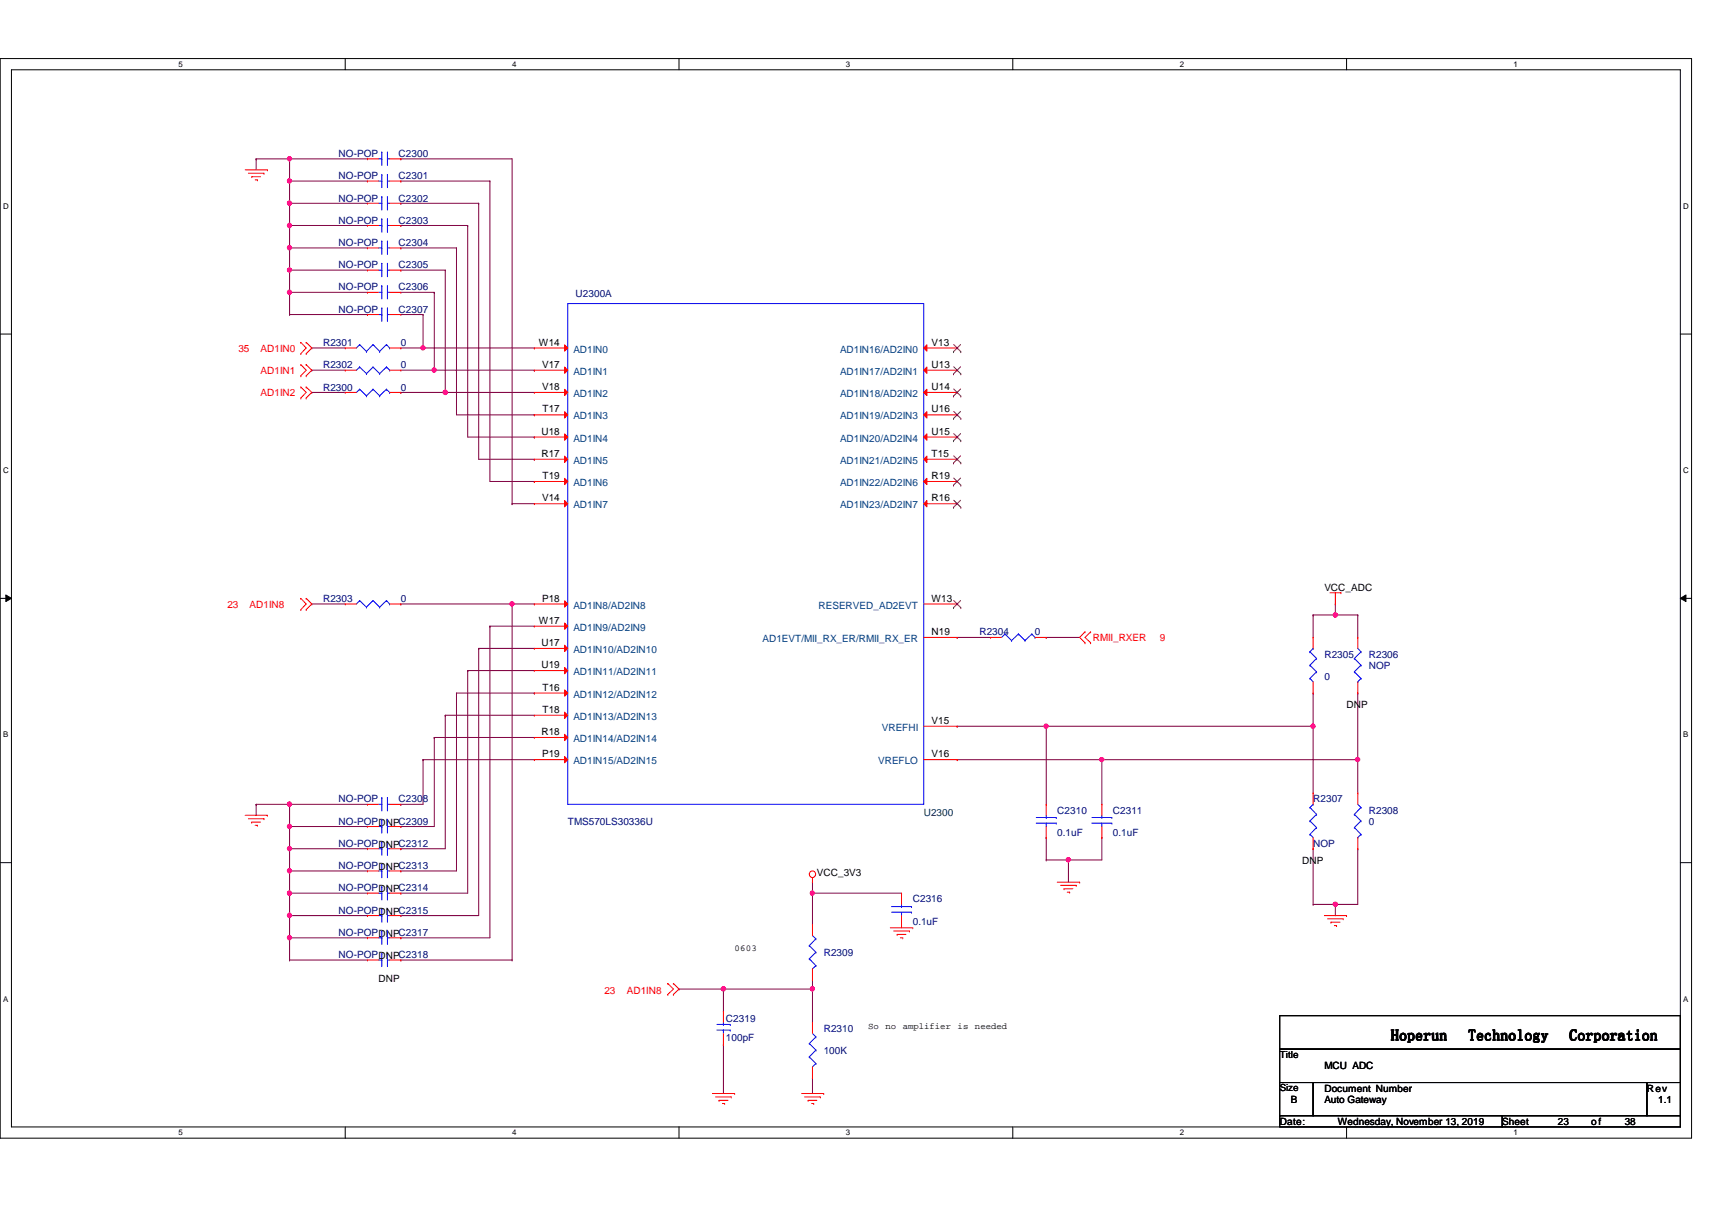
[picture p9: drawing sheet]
<svg xmlns="http://www.w3.org/2000/svg" width="297mm" height="210mm" viewBox="0 0 297 210" stroke-linecap="round" stroke-linejoin="round" font-family="sans-serif">
<path d="M0 10.2h293.5v187.2h-293.5zM2 12.1h289.5v183.4h-289.5z" fill="none" stroke="#000" stroke-width=".17"/>
<g fill="#fff">
<path d="M30.9 10.4h.8v1.5h-.8z"/>
<path d="M30.9 195.7h.8v1.5h-.8z"/>
</g>
<path d="M59.9 10.2v1.9M59.9 195.5v1.9" fill="none" stroke="#000" stroke-width=".17"/>
<g fill="#fff">
<path d="M88.9 10.4h.7v1.5h-.7z"/>
<path d="M88.9 195.7h.7v1.5h-.7z"/>
</g>
<path d="M117.8 10.2v1.9M117.8 195.5v1.9" fill="none" stroke="#000" stroke-width=".17"/>
<g fill="#fff">
<path d="M146.8 10.4h.7v1.5h-.7z"/>
<path d="M146.8 195.7h.7v1.5h-.7z"/>
</g>
<path d="M175.7 10.2v1.9M175.7 195.5v1.9" fill="none" stroke="#000" stroke-width=".17"/>
<g fill="#fff">
<path d="M204.7 10.4h.7v1.5h-.7z"/>
<path d="M204.7 195.7h.7v1.5h-.7z"/>
</g>
<path d="M233.6 10.2v1.9M233.6 195.5v1.9" fill="none" stroke="#000" stroke-width=".17"/>
<g fill="#fff">
<path d="M262.6 10.4h.8v1.5h-.8z"/>
<path d="M262.6 195.7h.8v1.5h-.8z"/>
<path d="M.5 35h1v1.5h-1z"/>
<path d="M292.1 35h.9v1.5h-.9z"/>
<path d="M.5 80.9h1v1.5h-1z"/>
<path d="M292.1 80.9h.9v1.5h-.9z"/>
</g>
<path d="M0 58h2M291.5 58h2" fill="none" stroke="#000" stroke-width=".17"/>
<g fill="#fff">
<path d="M.5 126.7h.9v1.5h-.9z"/>
<path d="M292.1 126.7h.8v1.5h-.8z"/>
</g>
<path d="M0 103.8h2M1 103.2l1 .6-1 .6zM291.5 103.8l1-.6v1.2zM291.5 103.8h2" fill="none" stroke="#000" stroke-width=".17"/>
<path d="M1 103.2l1 .6-1 .6zM291.5 103.8l1-.6v1.2z" fill="#000"/>
<g fill="#fff">
<path d="M.5 172.6h.9v1.5h-.9z"/>
<path d="M292.1 172.6h.8v1.5h-.8z"/>
</g>
<path d="M0 149.6h2M291.5 149.6h2" fill="none" stroke="#000" stroke-width=".17"/>
<path d="M231.7 104.8h.1M231.7 104.8v1.9" fill="none" stroke="#800040" stroke-width=".17"/>
<circle cx="231.7" cy="106.7" r=".38" fill="#f0f"/>
<circle cx="231.7" cy="106.7" r=".38" fill="none" stroke="#f0f" stroke-width=".17"/>
<path d="M227.8 106.7h.1M227.8 106.7v3.9M231.7 106.7h.1M231.7 106.7h3.9M235.6 106.7h.1M235.6 106.7v3.9M181.5 126h.1M227.8 120.2h.1M227.8 120.2v5.8h-46.3" fill="none" stroke="#800040" stroke-width=".17"/>
<circle cx="227.8" cy="126" r=".38" fill="#f0f"/>
<circle cx="227.8" cy="126" r=".38" fill="none" stroke="#f0f" stroke-width=".17"/>
<circle cx="181.5" cy="126" r=".38" fill="#f0f"/>
<circle cx="181.5" cy="126" r=".38" fill="none" stroke="#f0f" stroke-width=".17"/>
<path d="M191.2 131.8h.1M191.2 131.8h44.4" fill="none" stroke="#800040" stroke-width=".17"/>
<circle cx="235.5" cy="131.8" r=".37" fill="#f0f"/>
<circle cx="235.5" cy="131.8" r=".37" fill="none" stroke="#f0f" stroke-width=".17"/>
<circle cx="191.1" cy="131.8" r=".37" fill="#f0f"/>
<circle cx="191.1" cy="131.8" r=".37" fill="none" stroke="#f0f" stroke-width=".17"/>
<path d="M227.8 126h.1M227.8 126v11.6M235.6 120.2h.1M235.6 131.8h.1M235.6 120.2v17.4M227.8 147.2h.1M227.8 147.2v9.7M231.7 156.9h.1M231.7 156.9v1.9" fill="none" stroke="#800040" stroke-width=".17"/>
<circle cx="231.7" cy="156.9" r=".37" fill="#f0f"/>
<circle cx="231.7" cy="156.9" r=".37" fill="none" stroke="#f0f" stroke-width=".17"/>
<g fill="none" stroke="#800040" stroke-width=".17">
<path d="M54.1 60.4h.1M54.1 64.2h.1M54.1 68.1h.1M54.1 60.4h5.8M54.1 64.2h5.8M54.1 68.1h5.8M54.1 104.8h.1M54.1 104.8h5.8M227.8 106.7h.1M227.8 106.7h3.9M166.1 126h.1M166.1 126h15.4"/>
<path d="M181.5 126h.1M181.5 126v13.5M185.4 149.2h.1M185.4 149.2h5.8M185.4 149.2v3.8M227.8 156.9h.1M231.7 156.9h.1M235.6 147.2h.1M235.6 147.2v9.7h-7.8"/>
</g>
<circle cx="185.3" cy="149.1" r=".38" fill="#f0f"/>
<circle cx="185.3" cy="149.1" r=".38" fill="none" stroke="#f0f" stroke-width=".17"/>
<path d="M44.4 27.6h.1M44.4 27.6h19.4M44.4 27.6v1.9M50.2 27.6h.1M50.2 31.4h.1M50.2 27.6v3.8M50.2 31.4h13.6M50.2 54.6h.1M50.2 50.7h.1M50.2 54.6h13.6M50.2 50.7v3.9" fill="none" stroke="#800040" stroke-width=".17"/>
<circle cx="50.2" cy="27.5" r=".37" fill="#f0f"/>
<circle cx="50.2" cy="27.5" r=".37" fill="none" stroke="#f0f" stroke-width=".17"/>
<path d="M50.2 35.3h.1M50.2 31.4h.1M50.2 35.3h13.6M50.2 31.4v3.9" fill="none" stroke="#800040" stroke-width=".17"/>
<circle cx="50.2" cy="31.4" r=".37" fill="#f0f"/>
<circle cx="50.2" cy="31.4" r=".37" fill="none" stroke="#f0f" stroke-width=".17"/>
<path d="M50.2 39.1h.1M50.2 35.3h.1M50.2 39.1h13.6M50.2 35.3v3.8" fill="none" stroke="#800040" stroke-width=".17"/>
<circle cx="50.2" cy="39.1" r=".38" fill="#f0f"/>
<circle cx="50.2" cy="39.1" r=".38" fill="none" stroke="#f0f" stroke-width=".17"/>
<circle cx="50.2" cy="35.2" r=".37" fill="#f0f"/>
<circle cx="50.2" cy="35.2" r=".37" fill="none" stroke="#f0f" stroke-width=".17"/>
<path d="M50.2 39.1h.1M50.2 39.1v3.9M50.2 43h.1M50.2 43h13.6" fill="none" stroke="#800040" stroke-width=".17"/>
<circle cx="50.2" cy="43" r=".38" fill="#f0f"/>
<circle cx="50.2" cy="43" r=".38" fill="none" stroke="#f0f" stroke-width=".17"/>
<path d="M50.2 46.9h.1M50.2 46.9h13.6" fill="none" stroke="#800040" stroke-width=".17"/>
<circle cx="50.2" cy="46.8" r=".37" fill="#f0f"/>
<circle cx="50.2" cy="46.8" r=".37" fill="none" stroke="#f0f" stroke-width=".17"/>
<path d="M50.2 43h.1M50.2 50.7h.1M50.2 43v3.9M50.2 50.7h13.6" fill="none" stroke="#800040" stroke-width=".17"/>
<circle cx="50.2" cy="50.7" r=".37" fill="#f0f"/>
<circle cx="50.2" cy="50.7" r=".37" fill="none" stroke="#f0f" stroke-width=".17"/>
<path d="M50.2 46.9h.1M50.2 46.9v3.8M69.6 46.9h.1M69.6 46.9h7.7M77.3 46.9h.1M77.3 46.9v21.2" fill="none" stroke="#800040" stroke-width=".17"/>
<circle cx="77.3" cy="68.1" r=".38" fill="#f0f"/>
<circle cx="77.3" cy="68.1" r=".38" fill="none" stroke="#f0f" stroke-width=".17"/>
<g fill="none" stroke="#800040" stroke-width=".17">
<path d="M69.6 39.1h.1M69.6 35.3h.1M69.6 31.4h.1M69.6 27.6h.1M69.6 39.1h11.5M69.6 35.3h13.5M69.6 31.4h15.4M69.6 27.6h19.3M81.1 39.1h.1M81.1 39.1v36.7M83.1 35.3h.1M83.1 35.3v44.4"/>
<path d="M85 31.4h.1M85 31.4v52.1M69.6 43h.1M69.6 43h9.6M79.2 43h.1M79.2 43v29M44.4 139.5h.1M44.4 139.5h19.4M44.4 139.5v1.9M50.2 139.5h.1M50.2 166.5h.1M50.2 162.7h.1"/>
<path d="M50.2 166.5h13.6M50.2 162.7v3.8"/>
</g>
<circle cx="50.2" cy="139.5" r=".38" fill="#f0f"/>
<circle cx="50.2" cy="139.5" r=".38" fill="none" stroke="#f0f" stroke-width=".17"/>
<path d="M50.2 143.4h.1M50.2 143.4h13.6" fill="none" stroke="#800040" stroke-width=".17"/>
<circle cx="50.2" cy="143.4" r=".37" fill="#f0f"/>
<circle cx="50.2" cy="143.4" r=".37" fill="none" stroke="#f0f" stroke-width=".17"/>
<path d="M50.2 139.5h.1M50.2 139.5v7.7M50.2 147.2h.1M50.2 143.4h.1M50.2 147.2h13.6" fill="none" stroke="#800040" stroke-width=".17"/>
<circle cx="50.2" cy="147.2" r=".37" fill="#f0f"/>
<circle cx="50.2" cy="147.2" r=".37" fill="none" stroke="#f0f" stroke-width=".17"/>
<path d="M50.2 151.1h.1M50.2 147.2h.1M50.2 154.9h.1M50.2 151.1h13.6M50.2 147.2v7.7M50.2 154.9h13.6" fill="none" stroke="#800040" stroke-width=".17"/>
<circle cx="50.2" cy="154.9" r=".38" fill="#f0f"/>
<circle cx="50.2" cy="154.9" r=".38" fill="none" stroke="#f0f" stroke-width=".17"/>
<circle cx="50.2" cy="151.1" r=".37" fill="#f0f"/>
<circle cx="50.2" cy="151.1" r=".37" fill="none" stroke="#f0f" stroke-width=".17"/>
<path d="M50.2 158.8h.1M50.2 154.9h.1M50.2 158.8h13.6M50.2 154.9v3.9" fill="none" stroke="#800040" stroke-width=".17"/>
<circle cx="50.2" cy="158.8" r=".38" fill="#f0f"/>
<circle cx="50.2" cy="158.8" r=".38" fill="none" stroke="#f0f" stroke-width=".17"/>
<path d="M50.2 162.7h.1M50.2 162.7h13.6" fill="none" stroke="#800040" stroke-width=".17"/>
<circle cx="50.2" cy="162.7" r=".37" fill="#f0f"/>
<circle cx="50.2" cy="162.7" r=".37" fill="none" stroke="#f0f" stroke-width=".17"/>
<g fill="none" stroke="#800040" stroke-width=".17">
<path d="M69.6 68.1h.1M69.6 68.1h23.1M69.6 64.2h5.7M75.3 64.2h.1M77.3 68.1h.1M83.1 79.7h9.6M92.7 79.7h.1M85 83.5h7.7M88.9 87.4h.1M88.9 87.4h3.8M92.7 83.5h.1M69.6 104.8h.1"/>
<path d="M69.6 104.8h19.3M81.1 116.3h.1M81.1 116.3v38.6h-11.5M81.1 116.3h11.6M83.1 112.5h.1M83.1 112.5v46.3h-13.5M83.1 112.5h9.6M85 108.6h.1M85 108.6v54.1h-15.4M85 108.6h7.7M166.1 110.6h.1M166.1 110.6h5.8"/>
<path d="M181.5 110.6h.1M181.5 110.6h5.8M69.6 139.5h.1M73.4 131.8h.1M73.4 131.8v7.7h-3.8M73.4 131.8h19.3M75.3 127.9h.1M75.3 127.9v15.5h-5.7M75.3 127.9h17.4M77.3 124.1h.1M77.3 124.1v23.1h-7.7M77.3 124.1h15.4"/>
<path d="M79.2 120.2h.1M79.2 120.2v30.9h-9.6M166.1 131.8h.1M166.1 131.8h25.1M191.2 131.8h.1M191.2 131.8v7.7M50.2 158.8h.1M50.2 158.8v3.9M69.6 143.4h.1M69.6 147.2h.1M69.6 151.1h.1M69.6 154.9h.1"/>
<path d="M69.6 158.8h.1M181.5 145.3h.1M181.5 149.2h.1M181.5 145.3v3.9M181.5 149.2h3.9M191.2 145.3h.1M191.2 145.3v3.9M69.6 162.7h.1M69.6 166.5h.1M69.6 166.5h19.3"/>
</g>
<circle cx="75.3" cy="64.2" r=".37" fill="#f0f"/>
<circle cx="75.3" cy="64.2" r=".37" fill="none" stroke="#f0f" stroke-width=".17"/>
<g fill="none" stroke="#800040" stroke-width=".17">
<path d="M69.6 54.6h3.8M69.6 50.7h5.7M73.4 54.6h.1M73.4 54.6v5.8M75.3 50.7h.1M75.3 50.7v13.5M69.6 60.4h3.8M73.4 60.4h.1M75.3 64.2h.1M75.3 64.2h17.4M92.7 64.2h.1M88.9 104.8v61.7"/>
<path d="M88.9 166.5h.1"/>
</g>
<circle cx="88.8" cy="104.7" r=".37" fill="#f0f"/>
<circle cx="88.8" cy="104.7" r=".37" fill="none" stroke="#f0f" stroke-width=".17"/>
<path d="M73.4 60.4h19.3M92.7 60.4h.1M88.9 104.8h3.8M92.7 104.8h.1M79.2 120.2h13.5M92.7 120.2h.1" fill="none" stroke="#800040" stroke-width=".17"/>
<circle cx="73.4" cy="60.3" r=".37" fill="#f0f"/>
<circle cx="73.4" cy="60.3" r=".37" fill="none" stroke="#f0f" stroke-width=".17"/>
<path d="M88.9 27.6v59.8M79.2 72h13.5M81.1 75.8h11.6M92.7 72h.1M92.7 75.8h.1M88.9 87.4h.1M141 154.9h.1M141 154.9v5.5M125.5 171.6h.1M125.5 171.6h15.5" fill="none" stroke="#800040" stroke-width=".17"/>
<circle cx="125.5" cy="171.5" r=".38" fill="#f0f"/>
<circle cx="125.5" cy="171.5" r=".38" fill="none" stroke="#f0f" stroke-width=".17"/>
<path d="M141 171.6h.1M141 171.6v5.7" fill="none" stroke="#800040" stroke-width=".17"/>
<circle cx="140.9" cy="171.5" r=".38" fill="#f0f"/>
<circle cx="140.9" cy="171.5" r=".38" fill="none" stroke="#f0f" stroke-width=".17"/>
<path d="M141 153h.1M141 154.9h.1M141 153v1.9M141 154.9h15.4M125.5 171.6h.1M125.5 171.6v3.8M125.5 181.2h.1M125.5 181.2v8.5" fill="none" stroke="#800040" stroke-width=".17"/>
<circle cx="140.9" cy="154.9" r=".38" fill="#f0f"/>
<circle cx="140.9" cy="154.9" r=".38" fill="none" stroke="#f0f" stroke-width=".17"/>
<path d="M117.8 171.6h.1M117.8 171.6h7.7M141 170h.1M141 170v1.6M156.4 160.7h.1M156.4 160.7v.3M141 187h.1M141 187v2.7" fill="none" stroke="#800040" stroke-width=".17"/>
<g fill="none" stroke="#f00" stroke-width=".17">
<path d="M42.5 29.5h3.9M43.1 30.1h2.7M43.7 30.6h.1M43.7 30.6h1.5M44.3 31.2h.4M44.7 31.2h.1M45.8 30.1h.1M46.4 29.5h.1M63.8 35.3h.1M63.8 39.1h.1M63.8 31.4h.1M63.8 35.3h1.9"/>
<path d="M63.8 39.1h1.9M63.8 31.4h1.9M67.6 35.3h2M67.6 39.1h2M67.6 31.4h2M69.6 35.3h.1M69.6 39.1h.1M69.6 31.4h.1M52.2 59.4h.1M52.2 59.4l.9 1-.9 .9M53.1 59.4h.1M53.1 59.4l1 1-1 .9"/>
<path d="M63.8 54.6h.1M63.8 50.7h.1M63.8 46.9h.1M63.8 43h.1M63.8 54.6h1.9M63.8 50.7h1.9M63.8 46.9h1.9M63.8 43h1.9M67.6 54.6h2M67.6 50.7h2M67.6 46.9h2M67.6 43h2"/>
<path d="M69.6 54.6h.1M69.6 50.7h.1M69.6 46.9h.1M69.6 43h.1M52.2 61.3h.1M52.2 65.2h.1M52.2 63.2h.1M52.2 69h.1M52.2 67.1h.1M52.2 63.2l.9 1-.9 1M52.2 67.1l.9 1-.9 .9M53.1 61.3h.1"/>
<path d="M53.1 63.2h.1M53.1 65.2h.1M53.1 67.1h.1M53.1 69h.1M53.1 63.2l1 1-1 1M53.1 67.1l1 1-1 .9M59.9 64.2h.1M59.9 60.4h.1M59.9 64.2h1.9M59.9 60.4h1.9M67.6 64.2h2M67.6 60.4h2"/>
<path d="M69.6 64.2h.1M69.6 60.4h.1M52.2 105.7h.1M52.2 103.8h.1M52.2 103.8l.9 1-.9 .9M53.1 103.8h.1M53.1 105.7h.1M53.1 103.8l1 1-1 .9M188.3 109.6h.1M188.3 111.5h.1M188.3 109.6l-1 1 1 .9M189.2 111.5h.1"/>
<path d="M189.2 109.6h.1M189.2 109.6l-.9 1 .9 .9M227.8 110.6h.1M227.8 110.6v1.9M227.8 118.3v1.9M230.8 102.8h1.9M231.7 104.8h.1M231.7 102.8v2M232.7 102.8h.1M235.6 110.6h.1M235.6 110.6v1.9M235.6 118.3v1.9"/>
<path d="M181.5 139.5h.1M181.5 139.5v1.9M227.8 120.2h.1M235.6 120.2h.1M235.6 137.6h.1M235.6 137.6v1.9M42.5 141.4h3.9M43.1 142h2.7M43.7 142.6h.1M43.7 142.6h1.5M44.3 143.2h.4M44.7 143.2h.1"/>
<path d="M45.8 142h.1M46.4 141.4h.1M63.8 158.8h.1M63.8 154.9h.1M63.8 158.8h1.9M63.8 154.9h1.9M67.6 158.8h2M67.6 154.9h2M69.6 158.8h.1M69.6 154.9h.1M141 153h.1M141 152.3v.7"/>
<path d="M156.4 154.9h.1M156.4 154.9v2M156.4 158.8v1.9M181.5 145.3h.1M181.5 143.4v1.9M183.4 153h3.9M184 153.6h2.7M184.6 154.2h.1M184.6 154.2h1.5M185.2 154.8h.4M185.6 154.8h.1M186.7 153.6h.1"/>
<path d="M187.3 153h.1M229.8 158.8h3.8M230.3 159.4h2.7M230.9 160h.1M230.9 160h1.6M233 159.4h.1M233.6 158.8h.1M235.6 147.2h.1M235.6 145.3v1.9M63.8 166.5h.1M63.8 166.5h1.9M67.6 166.5h2"/>
<path d="M69.6 166.5h.1M115.9 170.6h.1M115.9 172.5h.1M115.9 170.6l.9 1-.9 .9M116.8 170.6h.1M116.8 172.5h.1M116.8 170.6l1 1-1 .9M141 177.3h.1M141 177.3v2M154.5 161h3.9M155.1 161.5h2.7M155.7 162.1h.1"/>
<path d="M155.7 162.1h1.5M156.2 162.7h.4M156.4 160.7h.1M156.6 162.7h.1M157.8 161.5h.1M158.4 161h.1M231.5 160.6h.4M231.9 160.6h.1M123.6 189.7h3.9M124.2 190.3h2.7M124.8 190.9h.1M124.8 190.9h1.5"/>
<path d="M125.3 191.4h.4M125.7 191.4h.1M126.9 190.3h.1M127.5 189.7h.1M139.1 189.7h3.8M139.6 190.3h2.7M140.2 190.9h.1M140.2 190.9h1.5M140.8 191.4h.4M141 187h.1M141 185.1v1.9M141.2 191.4h.1"/>
<path d="M142.3 190.3h.1M142.9 189.7h.1"/>
<circle cx="141" cy="151.7" r=".56"/>
</g>
<path d="M222 176.2h69.5v5.8h-69.5zM222 182h69.5v5.8h-69.5zM222 187.8h5.8v5.7h-5.8zM222 193.5h38.6v2h-38.6zM227.8 187.8h57.9v5.7h-57.9zM260.6 193.5h30.9v2h-30.9zM285.7 187.8h5.8v5.7h-5.8z" fill="none" stroke="#000" stroke-width=".17"/>
<g fill="none" stroke="#00f" stroke-width=".17">
<path d="M65.7 35.3h.5M65.7 39.1h.5M65.7 31.4h.5M66.2 34.1h.1M66.2 35.3h.1M66.2 38h.1M66.2 39.1h.1M66.2 30.3h.1M66.2 31.4h.1M66.2 30.3v2.3M66.2 34.1v2.3M66.2 38v2.3"/>
<path d="M67.2 35.3h.1M67.2 34.1h.1M67.2 39.1h.1M67.2 38h.1M67.2 31.4h.1M67.2 30.3h.1M67.2 35.3h.4M67.2 30.3v2.3M67.2 34.1v2.3M67.2 38v2.3M67.2 39.1h.4M67.2 31.4h.4"/>
<path d="M62.4 59.8h.1M62.4 59.8l-.6 .6M62.4 59.8l1.2 1.2M64.7 59.8h.1M64.7 59.8l-1.1 1.2M64.7 59.8l1.2 1.2M65.7 54.6h.5M65.7 50.7h.5M65.7 46.9h.5M65.7 43h.5M66.2 53.4h.1M66.2 54.6h.1"/>
<path d="M66.2 49.6h.1M66.2 50.7h.1M66.2 45.7h.1M66.2 46.9h.1M66.2 41.8h.1M66.2 43h.1M66.2 41.8v2.4M66.2 45.7v2.3M66.2 49.6v2.3M66.2 53.4v2.4M67.1 59.8h.1M67.1 59.8l-1.2 1.2"/>
<path d="M67.1 59.8l.5 .6M67.2 54.6h.1M67.2 53.4h.1M67.2 50.7h.1M67.2 49.6h.1M67.2 46.9h.1M67.2 45.7h.1M67.2 43h.1M67.2 41.8h.1M67.2 41.8v2.4M67.2 45.7v2.3M67.2 49.6v2.3"/>
<path d="M67.2 53.4v2.4M67.2 54.6h.4M67.2 50.7h.4M67.2 46.9h.4M67.2 43h.4M98.5 52.7h61.8v86.8h-61.8zM62.4 63.7h.1M62.4 63.7l-.6 .5M62.4 63.7l1.2 1.1M63.6 64.8h.1M63.6 61h.1M64.7 63.7h.1"/>
<path d="M64.7 63.7l-1.1 1.1M64.7 63.7l1.2 1.1M65.9 64.8h.1M65.9 61h.1M67.1 63.7h.1M67.1 63.7l-1.2 1.1M67.1 63.7l.5 .5M67.6 64.2h.1M67.6 60.4h.1M227.3 117.7h.1M227.3 115.4h.1M227.3 113.1h.1"/>
<path d="M227.3 117.7l.5 .6M227.3 115.4l1.1 1.1M227.3 113.1l1.1 1.1M227.8 112.5h.1M227.8 112.5l-.5 .6M228.4 116.5h.1M228.4 114.2h.1M228.4 116.5l-1.1 1.2M228.4 114.2l-1.1 1.2M235 114.2h.1M235 116.5h.1M235 114.2l1.1 1.2"/>
<path d="M235 116.5l1.1 1.2M235.6 118.3h.1M235.6 112.5l.5 .6M236.1 113.1h.1M236.1 115.4h.1M236.1 117.7h.1M236.1 113.1l-1.1 1.1M236.1 115.4l-1.1 1.1M236.1 117.7l-.5 .6M235.6 139.5l.5 .6M65.7 158.8h.5M65.7 154.9h.5"/>
<path d="M66.2 157.6h.1M66.2 158.8h.1M66.2 153.8h.1M66.2 154.9h.1M66.2 153.8v2.3M66.2 157.6v2.4M67.2 158.8h.1M67.2 157.6h.1M67.2 154.9h.1M67.2 153.8h.1M67.2 153.8v2.3M67.2 157.6v2.4"/>
<path d="M67.2 158.8h.4M67.2 154.9h.4M154.7 158.2h3.5M154.7 157.3h3.5M156.4 157.3h.1M156.4 158.2h.1M156.4 156.9v.4M156.4 158.2v.6M158.2 158.2h.1M158.2 157.3h.1M179.8 142.8h3.5M179.8 141.8h3.5"/>
<path d="M181.5 141.8h.1M181.5 142.8h.1M181.5 141.4v.4M181.5 142.8v.6M183.3 142.8h.1M183.3 141.8h.1M235 141.3h.1M235 143.6h.1M235 141.3l1.1 1.1M235 143.6l1.1 1.1M235.6 145.3h.1M236.1 140.1h.1"/>
<path d="M236.1 142.4h.1M236.1 144.7h.1M236.1 140.1l-1.1 1.2M236.1 142.4l-1.1 1.2M236.1 144.7l-.5 .6M65.7 166.5h.5M66.2 165.4h.1M66.2 166.5h.1M66.2 165.4v2.3M67.2 166.5h.1M67.2 165.4h.1M67.2 165.4v2.3"/>
<path d="M67.2 166.5h.4M141 179.3l.6 .6M141.6 179.9h.1M141.6 179.9l-1.2 1.1M140.4 181h.1M140.4 183.3h.1M140.4 181l1.2 1.2M140.4 183.3l1.2 1.2M141 185.1h.1M141.6 182.2h.1M141.6 184.5h.1M141.6 182.2l-1.2 1.1"/>
<path d="M141.6 184.5l-.6 .6"/>
</g>
<path d="M98 59.8l.5 .6-.5 .5z" fill="#f00"/>
<path d="M98 59.8l.5 .6-.5 .5zM92.7 60.4h.1M92.7 60.4h5.8" fill="none" stroke="#f00" stroke-width=".17"/>
<path d="M98 63.7l.5 .5-.5 .6z" fill="#f00"/>
<path d="M92.7 64.2h.1M92.7 64.2h5.8M98 63.7l.5 .5-.5 .6z" fill="none" stroke="#f00" stroke-width=".17"/>
<path d="M98 67.5l.5 .6-.5 .5z" fill="#f00"/>
<path d="M92.7 68.1h.1M92.7 68.1h5.8M98 67.5l.5 .6-.5 .5z" fill="none" stroke="#f00" stroke-width=".17"/>
<path d="M98 71.4l.5 .6-.5 .5z" fill="#f00"/>
<path d="M92.7 72h.1M92.7 72h5.8M98 71.4l.5 .6-.5 .5z" fill="none" stroke="#f00" stroke-width=".17"/>
<path d="M98 75.3l.5 .5-.5 .6z" fill="#f00"/>
<path d="M92.7 75.8h.1M92.7 75.8h5.8M98 75.3l.5 .5-.5 .6z" fill="none" stroke="#f00" stroke-width=".17"/>
<path d="M98 79.1l.5 .6-.5 .5z" fill="#f00"/>
<path d="M92.7 79.7h.1M92.7 79.7h5.8M98 79.1l.5 .6-.5 .5z" fill="none" stroke="#f00" stroke-width=".17"/>
<path d="M98 83l.5 .5-.5 .6z" fill="#f00"/>
<path d="M92.7 83.5h.1M92.7 83.5h5.8M98 83l.5 .5-.5 .6z" fill="none" stroke="#f00" stroke-width=".17"/>
<path d="M98 86.8l.5 .6-.5 .5z" fill="#f00"/>
<path d="M92.7 87.4h.1M92.7 87.4h5.8M98 86.8l.5 .6-.5 .5z" fill="none" stroke="#f00" stroke-width=".17"/>
<path d="M98 104.2l.5 .6-.5 .5z" fill="#f00"/>
<path d="M92.7 104.8h.1M92.7 104.8h5.8M98 104.2l.5 .6-.5 .5z" fill="none" stroke="#f00" stroke-width=".17"/>
<path d="M98 108.1l.5 .5-.5 .6z" fill="#f00"/>
<path d="M92.7 108.6h.1M92.7 108.6h5.8M98 108.1l.5 .5-.5 .6z" fill="none" stroke="#f00" stroke-width=".17"/>
<path d="M98 111.9l.5 .6-.5 .5z" fill="#f00"/>
<path d="M92.7 112.5h.1M92.7 112.5h5.8M98 111.9l.5 .6-.5 .5z" fill="none" stroke="#f00" stroke-width=".17"/>
<path d="M98 115.8l.5 .5-.5 .6z" fill="#f00"/>
<path d="M92.7 116.3h.1M92.7 116.3h5.8M98 115.8l.5 .5-.5 .6z" fill="none" stroke="#f00" stroke-width=".17"/>
<path d="M98 119.7l.5 .5-.5 .6z" fill="#f00"/>
<path d="M98 119.7l.5 .5-.5 .6zM92.7 120.2h.1M92.7 120.2h5.8" fill="none" stroke="#f00" stroke-width=".17"/>
<path d="M98 123.5l.5 .6-.5 .5z" fill="#f00"/>
<path d="M92.7 124.1h.1M92.7 124.1h5.8M98 123.5l.5 .6-.5 .5z" fill="none" stroke="#f00" stroke-width=".17"/>
<path d="M98 127.4l.5 .5-.5 .6z" fill="#f00"/>
<path d="M92.7 127.9h.1M92.7 127.9h5.8M98 127.4l.5 .5-.5 .6z" fill="none" stroke="#f00" stroke-width=".17"/>
<path d="M98 131.2l.5 .6-.5 .5z" fill="#f00"/>
<path d="M92.7 131.8h.1M92.7 131.8h5.8M98 131.2l.5 .6-.5 .5zM160.3 131.8h5.8M160.3 126h5.8M166.1 126h.1M166.1 131.8h.1" fill="none" stroke="#f00" stroke-width=".17"/>
<path d="M160.3 60.4l.5-.6v1.1z" fill="#f00"/>
<path d="M160.3 60.4l.5-.6v1.1zM160.3 60.4h5.8M166.1 60.4h.1" fill="none" stroke="#f00" stroke-width=".17"/>
<path d="M165.5 59.8l1.2 1.2M166.7 59.8l-1.3 1.2M165.4 61h.1M166.7 61h.1" fill="none" stroke="#804000" stroke-width=".17"/>
<path d="M160.3 64.2l.5-.5v1.1z" fill="#f00"/>
<path d="M160.3 64.2l.5-.5v1.1zM160.3 64.2h5.8M166.1 64.2h.1" fill="none" stroke="#f00" stroke-width=".17"/>
<path d="M165.4 64.9h.1M165.5 63.6l1.2 1.3M166.7 63.6l-1.3 1.3M166.7 64.9h.1" fill="none" stroke="#804000" stroke-width=".17"/>
<path d="M160.3 68.1l.5-.6v1.1z" fill="#f00"/>
<path d="M160.3 68.1l.5-.6v1.1zM160.3 68.1h5.8M166.1 68.1h.1" fill="none" stroke="#f00" stroke-width=".17"/>
<path d="M165.4 68.7h.1M165.5 67.5l1.2 1.2M166.7 67.5l-1.3 1.2M166.7 68.7h.1" fill="none" stroke="#804000" stroke-width=".17"/>
<path d="M160.3 72l.5-.6v1.1z" fill="#f00"/>
<path d="M160.3 72l.5-.6v1.1zM160.3 72h5.8M166.1 72h.1" fill="none" stroke="#f00" stroke-width=".17"/>
<path d="M165.4 72.6h.1M165.5 71.4l1.2 1.2M166.7 71.4l-1.3 1.2M166.7 72.6h.1" fill="none" stroke="#804000" stroke-width=".17"/>
<path d="M160.8 75.3v1.1l-.5-.6z" fill="#f00"/>
<path d="M160.3 75.8h5.8M160.8 75.3v1.1l-.5-.6zM166.1 75.8h.1" fill="none" stroke="#f00" stroke-width=".17"/>
<path d="M165.4 76.5h.1M165.5 75.2l1.2 1.3M166.7 75.2l-1.3 1.3M166.7 76.5h.1" fill="none" stroke="#804000" stroke-width=".17"/>
<path d="M160.3 79.7l.5-.6v1.1z" fill="#f00"/>
<path d="M160.3 79.7l.5-.6v1.1zM160.3 79.7h5.8M166.1 79.7h.1" fill="none" stroke="#f00" stroke-width=".17"/>
<path d="M165.5 79.1l1.2 1.2M166.7 79.1l-1.3 1.2M165.4 80.3h.1M166.7 80.3h.1" fill="none" stroke="#804000" stroke-width=".17"/>
<path d="M160.3 83.5l.5-.5v1.1z" fill="#f00"/>
<path d="M160.3 83.5l.5-.5v1.1zM160.3 83.5h5.8M166.1 83.5h.1" fill="none" stroke="#f00" stroke-width=".17"/>
<path d="M165.4 84.2h.1M165.5 82.9l1.2 1.3M166.7 82.9l-1.3 1.3M166.7 84.2h.1" fill="none" stroke="#804000" stroke-width=".17"/>
<path d="M160.3 87.4l.5-.6v1.1z" fill="#f00"/>
<g fill="none" stroke="#f00" stroke-width=".17">
<path d="M63.8 27.6h.1M63.8 27.6h1.9M67.6 27.6h2M69.6 27.6h.1M59.9 68.1h.1M59.9 68.1h1.9M67.6 68.1h2M69.6 68.1h.1M160.3 87.4l.5-.6v1.1zM160.3 87.4h5.8M166.1 87.4h.1M59.9 104.8h.1"/>
<path d="M59.9 104.8h1.9M67.6 104.8h2M69.6 104.8h.1M160.3 104.8h5.8M160.3 110.6h5.8M166.1 104.8h.1M166.1 110.6h.1M171.9 110.6h.1M171.9 110.6h1.9M179.6 110.6h1.9M181.5 110.6h.1M63.8 139.5h.1"/>
<path d="M63.8 139.5h1.9M67.6 139.5h2M69.6 139.5h.1M191.2 139.5h.1M191.2 139.5v1.9M227.8 137.6h.1M227.8 137.6v1.9M63.8 151.1h.1M63.8 147.2h.1M63.8 143.4h.1M63.8 151.1h1.9M63.8 147.2h1.9"/>
<path d="M63.8 143.4h1.9M67.6 151.1h2M67.6 147.2h2M67.6 143.4h2M69.6 151.1h.1M69.6 147.2h.1M69.6 143.4h.1M191.2 145.3h.1M191.2 143.4v1.9M227.8 147.2h.1M227.8 145.3v1.9M63.8 162.7h.1"/>
<path d="M63.8 162.7h1.9M67.6 162.7h2M69.6 162.7h.1M125.5 175.4h.1M125.5 175.4v1.9M125.5 179.3v1.9M141 160.4h.1M141 170h.1M141 160.4v1.9M141 168.1v1.9M125.5 181.2h.1"/>
</g>
<path d="M165.4 88h.1M165.5 86.8l1.2 1.2M166.7 86.8l-1.3 1.2M166.7 88h.1M165.4 105.4h.1M165.5 104.2l1.2 1.2M166.7 104.2l-1.3 1.2M166.7 105.4h.1" fill="none" stroke="#804000" stroke-width=".17"/>
<g fill="none" stroke="#00f" stroke-width=".17">
<path d="M65.7 27.6h.5M66.2 26.4h.1M66.2 27.6h.1M66.2 26.4v2.3M67.2 27.6h.1M67.2 26.4h.1M67.2 27.6h.4M67.2 26.4v2.3M62.4 67.5h.1M62.4 67.5l-.6 .6M62.4 67.5l1.2 1.2M63.6 68.7h.1"/>
<path d="M64.7 67.5h.1M64.7 67.5l-1.1 1.2M64.7 67.5l1.2 1.2M65.9 68.7h.1M67.1 67.5h.1M67.1 67.5l-1.2 1.2M67.1 67.5l.5 .6M67.6 68.1h.1M62.4 104.2h.1M62.4 104.2l-.6 .6M62.4 104.2l1.2 1.1M63.6 105.3h.1"/>
<path d="M64.7 104.2h.1M64.7 104.2l-1.1 1.1M64.7 104.2l1.2 1.1M65.9 105.3h.1M67.1 104.2h.1M67.1 104.2l-1.2 1.1M67.1 104.2l.5 .6M67.6 104.8h.1M174.4 110h.1M174.4 110l-.6 .6M174.4 110l1.1 1.1M175.5 111.1h.1"/>
<path d="M176.7 110h.1M176.7 110l-1.2 1.1M176.7 110l1.1 1.1M177.8 111.1h.1M179 110h.1M179 110l-1.2 1.1M179 110l.6 .6M179.6 110.6h.1M65.7 139.5h.5M66.2 138.3h.1M66.2 139.5h.1M66.2 138.3v2.4"/>
<path d="M67.2 139.5h.1M67.2 138.3h.1M67.2 138.3v2.4M67.2 139.5h.4M227.8 139.5h.1M227.8 139.5l-.5 .6M65.7 151.1h.5M65.7 147.2h.5M65.7 143.4h.5M66.2 149.9h.1M66.2 151.1h.1M66.2 146.1h.1"/>
<path d="M66.2 147.2h.1M66.2 142.2h.1M66.2 143.4h.1M66.2 142.2v2.3M66.2 146.1v2.3M66.2 149.9v2.4M67.2 151.1h.1M67.2 149.9h.1M67.2 147.2h.1M67.2 146.1h.1M67.2 143.4h.1M67.2 142.2h.1"/>
<path d="M67.2 142.2v2.3M67.2 146.1v2.3M67.2 149.9v2.4M67.2 151.1h.4M67.2 147.2h.4M67.2 143.4h.4M189.4 142.8h3.5M189.4 141.8h3.5M191.2 141.8h.1M191.2 142.8h.1M191.2 141.4v.4M191.2 142.8v.6"/>
<path d="M192.9 142.8h.1M192.9 141.8h.1M227.3 144.7h.1M227.3 142.4h.1M227.3 140.1h.1M227.3 144.7l.5 .6M227.3 142.4l1.1 1.2M227.3 140.1l1.1 1.2M228.4 143.6h.1M228.4 141.3h.1M228.4 143.6l-1.1 1.1M228.4 141.3l-1.1 1.1"/>
<path d="M65.7 162.7h.5M66.2 161.5h.1M66.2 162.7h.1M66.2 161.5v2.3M67.2 162.7h.1M67.2 161.5h.1M67.2 161.5v2.3M67.2 162.7h.4M124.4 178.7h2.3M124.4 177.7h2.3M125.5 177.7h.1M125.5 178.7h.1"/>
<path d="M125.5 177.3v.4M125.5 178.7v.6M126.7 178.7h.1M126.7 177.7h.1M140.4 164h.1M140.4 166.3h.1M140.4 164l1.2 1.2M140.4 166.3l1.2 1.2M141 168.1h.1M141 162.3l.6 .6M141.6 162.9h.1M141.6 165.2h.1"/>
<path d="M141.6 167.5h.1M141.6 162.9l-1.2 1.1M141.6 165.2l-1.2 1.1M141.6 167.5l-.6 .6"/>
</g>
<circle cx="231.7" cy="106.7" r=".38" fill="#f0f"/>
<circle cx="231.7" cy="106.7" r=".38" fill="none" stroke="#f0f" stroke-width=".17"/>
<circle cx="227.8" cy="126" r=".38" fill="#f0f"/>
<circle cx="227.8" cy="126" r=".38" fill="none" stroke="#f0f" stroke-width=".17"/>
<circle cx="181.5" cy="126" r=".38" fill="#f0f"/>
<circle cx="181.5" cy="126" r=".38" fill="none" stroke="#f0f" stroke-width=".17"/>
<circle cx="235.5" cy="131.8" r=".37" fill="#f0f"/>
<circle cx="235.5" cy="131.8" r=".37" fill="none" stroke="#f0f" stroke-width=".17"/>
<circle cx="191.1" cy="131.8" r=".37" fill="#f0f"/>
<circle cx="191.1" cy="131.8" r=".37" fill="none" stroke="#f0f" stroke-width=".17"/>
<circle cx="231.7" cy="156.9" r=".37" fill="#f0f"/>
<circle cx="231.7" cy="156.9" r=".37" fill="none" stroke="#f0f" stroke-width=".17"/>
<circle cx="185.3" cy="149.1" r=".38" fill="#f0f"/>
<circle cx="185.3" cy="149.1" r=".38" fill="none" stroke="#f0f" stroke-width=".17"/>
<circle cx="50.2" cy="27.5" r=".37" fill="#f0f"/>
<circle cx="50.2" cy="27.5" r=".37" fill="none" stroke="#f0f" stroke-width=".17"/>
<circle cx="50.2" cy="31.4" r=".37" fill="#f0f"/>
<circle cx="50.2" cy="31.4" r=".37" fill="none" stroke="#f0f" stroke-width=".17"/>
<circle cx="50.2" cy="39.1" r=".38" fill="#f0f"/>
<circle cx="50.2" cy="39.1" r=".38" fill="none" stroke="#f0f" stroke-width=".17"/>
<circle cx="50.2" cy="35.2" r=".37" fill="#f0f"/>
<circle cx="50.2" cy="35.2" r=".37" fill="none" stroke="#f0f" stroke-width=".17"/>
<circle cx="50.2" cy="43" r=".38" fill="#f0f"/>
<circle cx="50.2" cy="43" r=".38" fill="none" stroke="#f0f" stroke-width=".17"/>
<circle cx="50.2" cy="46.8" r=".37" fill="#f0f"/>
<circle cx="50.2" cy="46.8" r=".37" fill="none" stroke="#f0f" stroke-width=".17"/>
<circle cx="50.2" cy="50.7" r=".37" fill="#f0f"/>
<circle cx="50.2" cy="50.7" r=".37" fill="none" stroke="#f0f" stroke-width=".17"/>
<circle cx="77.3" cy="68.1" r=".38" fill="#f0f"/>
<circle cx="77.3" cy="68.1" r=".38" fill="none" stroke="#f0f" stroke-width=".17"/>
<circle cx="50.2" cy="139.5" r=".38" fill="#f0f"/>
<circle cx="50.2" cy="139.5" r=".38" fill="none" stroke="#f0f" stroke-width=".17"/>
<circle cx="50.2" cy="143.4" r=".37" fill="#f0f"/>
<circle cx="50.2" cy="143.4" r=".37" fill="none" stroke="#f0f" stroke-width=".17"/>
<circle cx="50.2" cy="147.2" r=".37" fill="#f0f"/>
<circle cx="50.2" cy="147.2" r=".37" fill="none" stroke="#f0f" stroke-width=".17"/>
<circle cx="50.2" cy="154.9" r=".38" fill="#f0f"/>
<circle cx="50.2" cy="154.9" r=".38" fill="none" stroke="#f0f" stroke-width=".17"/>
<circle cx="50.2" cy="151.1" r=".37" fill="#f0f"/>
<circle cx="50.2" cy="151.1" r=".37" fill="none" stroke="#f0f" stroke-width=".17"/>
<circle cx="50.2" cy="158.8" r=".38" fill="#f0f"/>
<circle cx="50.2" cy="158.8" r=".38" fill="none" stroke="#f0f" stroke-width=".17"/>
<circle cx="50.2" cy="162.7" r=".37" fill="#f0f"/>
<circle cx="50.2" cy="162.7" r=".37" fill="none" stroke="#f0f" stroke-width=".17"/>
<circle cx="75.3" cy="64.2" r=".37" fill="#f0f"/>
<circle cx="75.3" cy="64.2" r=".37" fill="none" stroke="#f0f" stroke-width=".17"/>
<circle cx="88.8" cy="104.7" r=".37" fill="#f0f"/>
<circle cx="88.8" cy="104.7" r=".37" fill="none" stroke="#f0f" stroke-width=".17"/>
<circle cx="73.4" cy="60.3" r=".37" fill="#f0f"/>
<circle cx="73.4" cy="60.3" r=".37" fill="none" stroke="#f0f" stroke-width=".17"/>
<circle cx="125.5" cy="171.5" r=".38" fill="#f0f"/>
<circle cx="125.5" cy="171.5" r=".38" fill="none" stroke="#f0f" stroke-width=".17"/>
<circle cx="140.9" cy="171.5" r=".38" fill="#f0f"/>
<circle cx="140.9" cy="171.5" r=".38" fill="none" stroke="#f0f" stroke-width=".17"/>
<circle cx="140.9" cy="154.9" r=".38" fill="#f0f"/>
<circle cx="140.9" cy="154.9" r=".38" fill="none" stroke="#f0f" stroke-width=".17"/>
<g font-size="2.7">
<text x="241.4" y="180.4">Hoperun</text>
<text x="254.8" y="180.4">Technology</text>
<text x="272.4" y="180.4">Corporation</text>
</g>
<g font-size="1.7" fill="#000080">
<text x="58.8" y="27.2">NO-POP</text>
<text x="69.2" y="27.2">C2300</text>
<text x="58.8" y="35">NO-POP</text>
<text x="58.8" y="31.1">NO-POP</text>
<text x="69.2" y="35">C2302</text>
<text x="69.2" y="31.1">C2301</text>
<text x="58.8" y="38.8">NO-POP</text>
<text x="69.2" y="38.8">C2303</text>
<text x="58.8" y="46.5">NO-POP</text>
<text x="58.8" y="42.7">NO-POP</text>
<text x="69.2" y="46.5">C2305</text>
<text x="69.2" y="42.7">C2304</text>
<text x="58.8" y="50.4">NO-POP</text>
<text x="69.2" y="50.4">C2306</text>
<text x="99.9" y="51.6">U2300A</text>
<text x="58.8" y="54.3">NO-POP</text>
<text x="69.2" y="54.3">C2307</text>
<text x="56" y="63.9">R2302</text>
<text x="56" y="60">R2301</text>
<text x="69.6" y="63.9">0</text>
<text x="69.6" y="60">0</text>
<text x="56" y="67.8">R2300</text>
<text x="69.6" y="67.8">0</text>
<text x="56" y="104.4">R2303</text>
<text x="69.6" y="104.4">0</text>
<text x="169.9" y="110.2">R2304</text>
<text x="179.6" y="110.2">0</text>
<text x="229.8" y="114.1">R2305</text>
<text x="229.8" y="117.9">0</text>
<text x="237.5" y="114.1">R2306</text>
<text x="237.5" y="116">NOP</text>
<text x="58.8" y="139.2">NO-POP</text>
<text x="58.8" y="143">NO-POPDNPC2309</text>
<text x="69.2" y="139.2">C2308</text>
<text x="98.5" y="143">TMS570LS30336U</text>
<text x="183.4" y="141.1">C2310</text>
<text x="193.1" y="141.1">C2311</text>
<text x="227.8" y="139.2">R2307</text>
<text x="237.5" y="141.1">R2308</text>
<text x="237.5" y="143">0</text>
<text x="58.8" y="146.9">NO-POPDNPC2312</text>
<text x="183.4" y="145">0.1uF</text>
<text x="193.1" y="145">0.1uF</text>
<text x="227.8" y="146.9">NOP</text>
<text x="58.8" y="154.6">NO-POPDNPC2314</text>
<text x="58.8" y="150.8">NO-POPDNPC2313</text>
<text x="58.8" y="158.5">NO-POPDNPC2315</text>
<text x="158.4" y="156.5">C2316</text>
<text x="158.4" y="160.4">0.1uF</text>
<text x="58.8" y="166.2">NO-POPDNPC2318</text>
<text x="58.8" y="162.3">NO-POPDNPC2317</text>
<text x="142.9" y="165.8">R2309</text>
<text x="125.9" y="177.2">C2319</text>
<text x="142.9" y="178.9">R2310</text>
<text x="125.9" y="180.5">100pF</text>
<text x="142.9" y="182.8">100K</text>
</g>
<g font-size="1.7">
<text x="93.5" y="59.9">W14</text>
<text x="161.6" y="59.9">V13</text>
<text x="94.1" y="63.8">V17</text>
<text x="161.6" y="63.8">U13</text>
<text x="94.1" y="67.6">V18</text>
<text x="94.1" y="71.5">T17</text>
<text x="161.6" y="67.6">U14</text>
<text x="161.6" y="71.5">U16</text>
<text x="93.9" y="75.4">U18</text>
<text x="161.6" y="75.4">U15</text>
<text x="93.9" y="79.2">R17</text>
<text x="94.1" y="83.1">T19</text>
<text x="161.6" y="79.2">T15</text>
<text x="161.6" y="83.1">R19</text>
<text x="94.1" y="87">V14</text>
<text x="161.6" y="87">R16</text>
<text x="94.1" y="104.4">P18</text>
<text x="161.6" y="104.4">W13</text>
<text x="229.8" y="102.5">VCC_ADC</text>
<text x="93.5" y="108.2">W17</text>
<text x="93.9" y="112.1">U17</text>
<text x="161.6" y="110.2">N19</text>
<text x="93.9" y="115.9">U19</text>
<text x="94.1" y="119.8">T16</text>
<text x="94.1" y="123.7">T18</text>
<text x="161.6" y="125.6">V15</text>
<text x="233.6" y="122.8">DNP</text>
<text x="93.9" y="127.5">R18</text>
<text x="94.1" y="131.4">P19</text>
<text x="161.6" y="131.4">V16</text>
<text x="225.9" y="149.8">DNP</text>
<text x="141.7" y="151.9">VCC_3V3</text>
<text x="65.7" y="170.3">DNP</text>
<text x="222" y="183.5">Title</text>
<text x="229.8" y="185.5">MCU ADC</text>
<text x="222" y="189.3">Size</text>
<text x="224" y="191.3">B</text>
<text x="229.8" y="189.4">Document Number</text>
<text x="229.8" y="191.3">Auto Gateway</text>
<text x="285.7" y="189.4">Rev</text>
<text x="287.7" y="191.3">1.1</text>
<text x="222" y="195.2">Date:</text>
<text x="232.1" y="195.2">Wednesday, November 13, 2019</text>
<text x="260.6" y="195.2">Sheet</text>
<text x="270.3" y="195.2">23</text>
<text x="276.1" y="195.2">of</text>
<text x="281.9" y="195.2">38</text>
</g>
<g font-size="1.7" fill="#f00">
<text x="41.4" y="61">35</text>
<text x="45.2" y="61">AD1IN0</text>
<text x="45.2" y="64.9">AD1IN1</text>
<text x="45.2" y="68.7">AD1IN2</text>
<text x="39.5" y="105.4">23</text>
<text x="43.3" y="105.4">AD1IN8</text>
<text x="189.6" y="111.2">RMII_RXER</text>
<text x="201.2" y="111.2">9</text>
<text x="104.9" y="172.4">23</text>
<text x="108.8" y="172.4">AD1IN8</text>
</g>
<g font-size="1.7" fill="#004080">
<text x="99.5" y="61.2">AD1IN0</text>
<text x="99.5" y="65">AD1IN1</text>
<text x="145.8" y="61.2">AD1IN16/AD2IN0</text>
<text x="145.8" y="65">AD1IN17/AD2IN1</text>
<text x="99.5" y="68.9">AD1IN2</text>
<text x="145.8" y="68.9">AD1IN18/AD2IN2</text>
<text x="99.5" y="72.8">AD1IN3</text>
<text x="99.5" y="76.6">AD1IN4</text>
<text x="145.8" y="72.8">AD1IN19/AD2IN3</text>
<text x="145.8" y="76.6">AD1IN20/AD2IN4</text>
<text x="99.5" y="80.5">AD1IN5</text>
<text x="145.8" y="80.5">AD1IN21/AD2IN5</text>
<text x="99.5" y="84.3">AD1IN6</text>
<text x="99.5" y="88.2">AD1IN7</text>
<text x="145.8" y="84.3">AD1IN22/AD2IN6</text>
<text x="145.8" y="88.2">AD1IN23/AD2IN7</text>
<text x="99.5" y="105.6">AD1IN8/AD2IN8</text>
<text x="142" y="105.6">RESERVED_AD2EVT</text>
<text x="99.5" y="109.4">AD1IN9/AD2IN9</text>
<text x="99.5" y="113.3">AD1IN10/AD2IN10</text>
<text x="132.3" y="111.4">AD1EVT/MII_RX_ER/RMII_RX_ER</text>
<text x="99.5" y="117.1">AD1IN11/AD2IN11</text>
<text x="99.5" y="121">AD1IN12/AD2IN12</text>
<text x="99.5" y="124.9">AD1IN13/AD2IN13</text>
<text x="99.5" y="128.7">AD1IN14/AD2IN14</text>
<text x="153" y="126.8">VREFHI</text>
<text x="99.5" y="132.6">AD1IN15/AD2IN15</text>
<text x="152.4" y="132.6">VREFLO</text>
</g>
<text font-size="1.7" fill="#004040" x="160.3" y="141.5">U2300</text>
<g font-size="1.6">
<text x="127.5" y="165.1">0603</text>
<text x="150.6" y="178.6">So</text>
<text x="153.6" y="178.6">no</text>
<text x="156.6" y="178.6">amplifier</text>
<text x="166.2" y="178.6">is</text>
<text x="169.2" y="178.6">needed</text>
</g>
<g font-size="1.4">
<text x="30.9" y="11.6">5</text>
<text x="88.9" y="11.6">4</text>
<text x="146.8" y="11.6">3</text>
<text x="204.7" y="11.6">2</text>
<text x="262.6" y="11.6">1</text>
<text x=".5" y="36.2">D</text>
<text x="292.1" y="36.2">D</text>
<text x=".5" y="82.1">C</text>
<text x="292.1" y="82.1">C</text>
<text x=".5" y="127.9">B</text>
<text x="292.1" y="127.9">B</text>
<text x=".5" y="173.8">A</text>
<text x="292.1" y="173.8">A</text>
<text x="30.9" y="196.9">5</text>
<text x="88.9" y="196.9">4</text>
<text x="146.8" y="196.9">3</text>
<text x="204.7" y="196.9">2</text>
<text x="262.6" y="196.9">1</text>
</g>
</svg>
